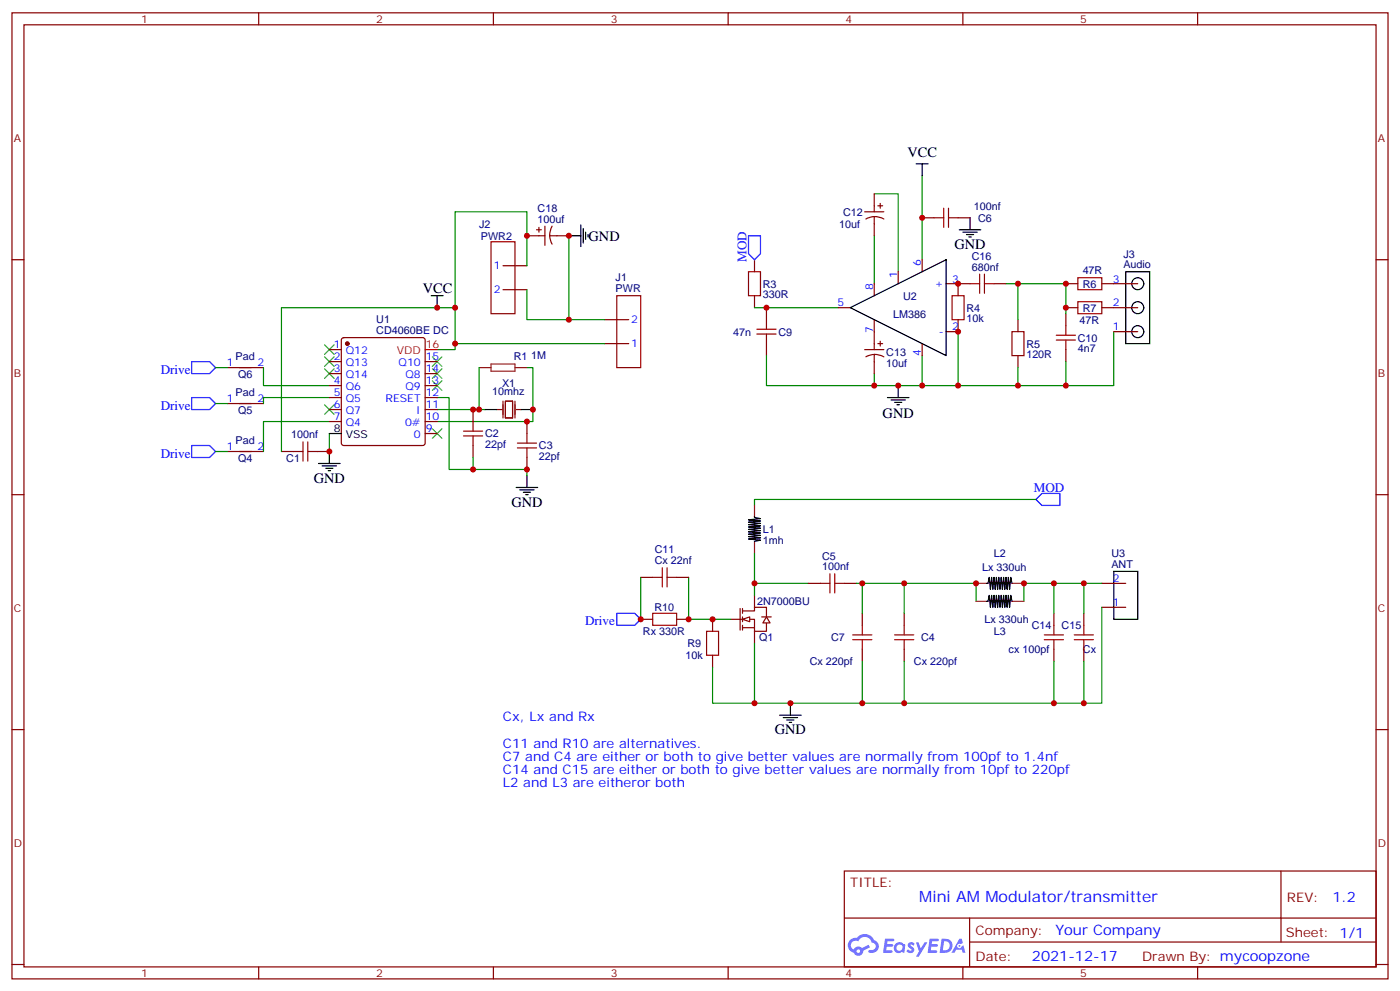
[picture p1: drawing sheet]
<svg xmlns="http://www.w3.org/2000/svg" width="412mm" height="292mm" viewBox="0 0 412 292" stroke-linecap="round" stroke-linejoin="round" font-family="sans-serif">
<g fill="none" stroke="#870000" stroke-width=".35">
<path d="M3.5 3.8h405.4v284.3h-405.4zM7.1 7.3h398.2v277.3h-398.2zM76.2 3.8v3.5M145.3 3.8v3.5M214.5 3.8v3.5M283.6 3.8v3.5M352.8 3.8v3.5M3.5 76.4h3.6M405.3 76.4h3.6M3.5 145.6h3.6M405.3 145.6h3.6M3.5 214.7h3.6"/>
<path d="M405.3 214.7h3.6M248.7 256.4h156.6v28.2h-156.6zM377.3 256.4v20.9M248.7 270.2h156.5M285.6 277.3h119.6M285.6 270.2v14.1M3.5 283.9h3.6M76.2 284.6v3.5M145.3 284.6v3.5M214.5 284.6v3.5M283.6 284.6v3.5M352.8 284.6v3.5"/>
<path d="M405.3 283.9h3.6"/>
</g>
<g fill="#5487ff">
<path d="M267.7 277.5a1.22 1.22 0 0 1 1.7 .3l-.4 .6a.47 .47 0 0 0-.3-.4 .47 .47 0 0 0-.5 .2l.1 .2a1.14 1.14 0 0 1 .8 1.7 1.14 1.14 0 0 1-1.9 0l-.2-.2 .5-.5 .7 .4a.29 .29 0 0 0 .3-.2 .29 .29 0 0 0-.2-.4 1.04 1.04 0 0 1-.6-1.7z"/>
<path d="M260.7 276.3h2.4l.3 .2-.2 .5h-1.8l-.1 .9h1.5l.3 .4-.3 .3h-1.6l-.2 1.1 1.7 .1 .2 .3-.2 .3h-2.6z"/>
<path d="M273.8 276.3h2.4l.3 .2-.1 .5h-1.8l-.2 .9h1.6l.3 .4-.4 .3h-1.6l-.1 1.1 1.7 .1 .2 .3-.2 .3h-2.6z"/>
<path d="M282.6 276.3h.7l.3 1.2-.6 .4a.69 .69 0 0 0-1 .2 .69 .69 0 0 0 .4 1 .69 .69 0 0 0 .9-.6l.5-.3 .6 2.2h-.8l-.2-.8h-1.8l-.5 .8h-.8z"/>
<path d="M269.8 277.4h.8l.6 1.8 1.1-1.8h.9l-2.6 4.2h-.8l.9-1.6z"/>
<path d="M277.4 276.3l-.6 4.1h1.3a2.11 2.11 0 0 0 2.5-2.1 2.11 2.11 0 0 0-2.5-2zM278.1 277a1.39 1.39 0 0 1 1.7 1.4 1.39 1.39 0 0 1-1.8 1.3h-.3z"/>
<path d="M263.7 277.9a1.54 1.54 0 0 0-.1 2.2 1.54 1.54 0 0 0 2.2 .1l.6 .2 .3-2.3-.2-.2h-.4a1.49 1.49 0 0 0-2.4 0zM264 278.9a.94 .94 0 0 1 1.8 0 .94 .94 0 0 1-1.8 0z"/>
<path d="M250.4 276.7a2.18 2.18 0 0 0 1.1 3.7 1.44 1.44 0 0 0 1.6 .9 1.44 1.44 0 0 0 1.2-1.5l2-1-.5-.7-1.9 .9a1.47 1.47 0 0 0-2.4 .5 1.39 1.39 0 0 1-.7-2 1.39 1.39 0 0 1 2-.4 2.12 2.12 0 0 1 2.2-1.3 2.12 2.12 0 0 1 1.9 1.7 1.14 1.14 0 0 1 1.1 1.4 1.14 1.14 0 0 1-1.7 .7 .43 .43 0 0 0-.5 .4 .43 .43 0 0 0 .4 .5 1.98 1.98 0 0 0 2.5-1.3 1.98 1.98 0 0 0-1.2-2.5 3.1 3.1 0 0 0-5.3-.7l-.9 .1zM252.3 280a.55 .55 0 0 1 1.1 0 .55 .55 0 0 1-1.1 0z"/>
<circle cx="282.6" cy="278.4" r=".26"/>
</g>
<path d="M86.4 132.9h2.9M89.3 130.1v5.6M90.7 132.9h2.8M90.7 130.1v5.6M136.5 128.3h5.7M136.5 126.9h5.7M139.3 124.1v2.8M139.3 128.3v2.8M152.4 131.8h5.6M152.4 130.4h5.6M155.2 127.6v2.8M155.2 131.8v2.9" fill="none" stroke="#a10000" stroke-width=".35"/>
<g fill="none" stroke="#870000" stroke-width=".35">
<path d="M82.9 132.9h3.5M93.5 132.9h3.5M139.3 120.5v3.6M139.3 131.1v3.6M155.2 124.1v3.5M155.2 134.7v3.5M218 179.1v6.4M218.7 179.8h3.5v-1h3.6v2.8M218.7 179.1v1.4M222.2 175.2v3.6M215.2 182.3h7v3.5h3.6v-2.5M218.7 181.6v1.4"/>
<path d="M218.7 184v1.5M218.7 184.7h3.5M222.2 185.8v3.5M224.4 181.6h2.8"/>
</g>
<path d="M93.8 136.4h6.4M94.9 137.1h4.2M96 137.8h2.1M96.7 138.5h.7M97 132.9v3.5M142.9 120.5h3.5M153.5 120.5h3.5M155.2 139.9v3.6M152 143.5h6.4M153.1 144.2h4.2M154.2 144.9h2.1M154.9 145.6h.7" fill="none" stroke="#000" stroke-width=".35"/>
<path d="M128.8 102.9h5.3v-12.3h-51.2v42.3M141.1 108.2v12.3M155.2 108.2h1.8v15.9h-28.2M128.8 120.5h14.1M139.3 134.7v3.5h15.9v1.7" fill="none" stroke="#008700" stroke-width=".35"/>
<path d="M148.2 118.1v4.9M148.9 118.1h2.1v4.9h-2.1zM151.7 118.1v4.9M146.4 120.5h1.4M152 120.5h1.5" fill="none" stroke="#870012" stroke-width=".35"/>
<path d="M141.1 108.2h3.5M144.6 107.1h7.1v2.2h-7.1zM151.7 108.2h3.5" fill="none" stroke="#8c2424" stroke-width=".35"/>
<g fill="#fff" stroke="#870000" stroke-width=".35">
<path d="M225.8 181.6l1 1.7h-2.1z"/>
<path d="M218.7 182.3l2.1-.7v1.4z"/>
</g>
<g fill="none" stroke="#000" stroke-width=".35">
<path d="M269.9 48.2h3.5M271.6 48.2v3.6M167.6 69.4h3.5M171.1 66.2v6.4M171.8 67.3v4.2M172.5 68.3v2.1M173.2 69v.7M282.6 67.6h6.3M283.6 68.3h4.3M284.7 69h2.1M285.4 69.7h.7M285.8 64.1v3.5"/>
<path d="M331.6 80h7.1v21.1h-7.1zM127 87h3.5M128.8 87v3.6M250.5 90.6l28.2-14.2v28.3zM261.4 117h6.4M262.5 117.7h4.2M263.5 118.4h2.1M264.2 119.1h.7M264.6 113.5v3.5M97 127.6h3.5M222.2 151.9v.4l1.8 .3-3.5 .4 3.5 .4-3.5 .3 3.5 .4-3.5 .3 3.5 .4-3.5 .3 3.5 .4-3.5 .3 3.5 .4-3.5 .3 3.5 .4-3.5 .3 3.5 .4-3.5 .3 3.5 .4-3.5 .3 3.5 .4-1.8 .3M290.7 171.7h.3l.4-1.8 .3 3.6 .4-3.6 .4 3.6 .3-3.6 .4 3.6 .3-3.6 .4 3.6 .3-3.6 .4 3.6 .3-3.6 .4 3.6 .3-3.6 .4 3.6 .3-3.6 .4 3.6 .3-3.6 .4 3.6 .3-3.6 .4 1.8"/>
<path d="M290.7 177h.3l.4-1.8 .3 3.6 .4-3.6 .4 3.6 .3-3.6 .4 3.6 .3-3.6 .4 3.6 .3-3.6 .4 3.6 .3-3.6 .4 3.6 .3-3.6 .4 3.6 .3-3.6 .4 3.6 .3-3.6 .4 3.6 .3-3.6 .4 1.8M328.1 168.2h7v14.1h-7zM229.7 210.5h6.3M230.7 211.2h4.2M231.8 211.9h2.1M232.5 212.6h.7M232.8 207v3.5"/>
<circle cx="335.1" cy="97.6" r="1.76"/>
<circle cx="335.1" cy="90.6" r="1.76"/>
<circle cx="335.1" cy="83.5" r="1.76"/>
</g>
<path d="M220.5 69.4h3.5v5.3l-1.8 1.7-1.7-1.7zM56.4 106.4h5.3l1.8 1.8-1.8 1.8h-5.3zM56.4 117h5.3l1.8 1.8-1.8 1.7h-5.3zM56.4 131.1h5.3l1.8 1.8-1.8 1.8h-5.3zM306.9 145.2h5.3v3.6h-5.3l-1.7-1.8zM181.7 180.5h5.3l1.7 1.8-1.7 1.7h-5.3z" fill="none" stroke="#00f" stroke-width=".35"/>
<g fill="none" stroke="#008700" stroke-width=".35">
<path d="M257.5 57h7.1v23M271.6 51.8v24.6M155.2 78.2v-15.9h-21.1v28.3M167.6 69.4v24.7M257.5 69.4v14.1M155.2 85.3v8.8h23M222.2 90.6h24.7M282.2 97.6v15.9h-10.6v-8.8M296.3 83.5h3.6v10.6M299.9 83.5h14.1v8.8M328.1 97.6v15.9h-14.1M63.5 108.2h3.5"/>
<path d="M63.5 118.8h3.5M77.6 108.2v5.3h19.4M97 117h-19.4v1.8M128.8 117h3.5v21.2h7M134.1 101.1h44.1M225.8 104.7v8.8h31.7M257.5 110v3.5h14.1M299.9 108.2v5.3h-17.7M314 106.4v7.1h-14.1M63.5 132.9h3.5M97 124.1h-19.4v8.8M97 127.6v5.3"/>
<path d="M305.2 147h-83v1.8M188.7 169.9v12.4M202.8 169.9v12.4h12.4M222.2 162.9v12.3M222.2 171.7h15.9M252.2 171.7h35.3v5.3M254 171.7v8.8M266.3 171.7v8.8M310.4 171.7v8.8M319.3 171.7v8.8M324.6 178.8v28.2h-114.7v-10.6M324.6 171.7h-23v5.3"/>
<path d="M222.2 189.3v17.7M254 194.6v12.4M266.3 194.6v12.4M310.4 194.6v12.4M319.3 194.6v12.4"/>
</g>
<g fill="none" stroke="#3c3" stroke-width=".35">
<path d="M95.6 101.5l2.8 2.8M95.6 105l2.8 2.8M95.6 108.5l2.8 2.9M95.6 119.1l2.8 2.9M98.4 101.5l-2.8 2.8M98.4 105l-2.8 2.8M98.4 108.5l-2.8 2.9M98.4 119.1l-2.8 2.9M127.4 112.1l2.8 2.8M127.4 108.5l2.8 2.9M127.4 105l2.8 2.8M130.2 112.1l-2.8 2.8"/>
<path d="M130.2 108.5l-2.8 2.9M130.2 105l-2.8 2.8M127.4 126.2l2.8 2.8M130.2 126.2l-2.8 2.8"/>
</g>
<g fill="none" stroke="#a10000" stroke-width=".35">
<path d="M220.5 80h3.5v7h-3.5zM275.2 64.1h2.8M278 61.3v5.6M279.4 64.1h2.8M279.4 61.3v5.6M223 96.9h5.6M223 98.3h5.6M225.8 94.1v2.8M225.8 98.3v2.8M280.5 87h3.5v7.1h-3.5zM285.8 83.5h2.8M288.6 80.7v5.6"/>
<path d="M290 80.7v5.6M290 83.5h2.8M298.1 97.6h3.5v7.1h-3.5zM311.1 98.7h5.7M314 95.8v2.9M317.5 88.8h7.1v3.5h-7.1zM317.5 81.7h7.1v3.6h-7.1zM311.1 100.1h5.7M314 100.1v2.8M192.3 169.9h2.8M195.1 167.1v5.7M196.5 169.9h2.8"/>
<path d="M196.5 167.1v5.7M241.7 171.7h2.8M244.5 168.9v5.6M245.9 168.9v5.6M245.9 171.7h2.8M192.3 180.5h7v3.5h-7zM208.1 185.8h3.6v7.1h-3.6zM251.2 186.9h5.6M251.2 188.3h5.6M254 184v2.9M254 188.3v2.8M263.5 186.9h5.7"/>
<path d="M263.5 188.3h5.7M266.3 184v2.9M266.3 188.3v2.8M307.6 186.9h5.7M307.6 188.3h5.7M310.4 184v2.9M310.4 188.3v2.8M316.4 186.9h5.7M316.4 188.3h5.7M319.3 184v2.9M319.3 188.3v2.8"/>
</g>
<g fill="none" stroke="#870000" stroke-width=".35">
<path d="M257.5 57v5.3M259.3 59.9v1.4M148.2 78.2h7M155.2 69.4h5.3M158 67.6h1.5M158.7 66.9v1.4M160.5 66.6v5.6M161.9 69.4l.7 2.5M161.9 69.4h5.7M162.6 66.6l-.5 1.3-.2 1.5M222.2 76.4v3.6M254.7 62.3h5.6"/>
<path d="M257.5 63.7l1.5 .2 1.3 .6M257.5 63.7l-2.4 .8M257.5 63.7v5.7M258.6 60.6h1.4M264.6 80v3.5M271.6 64.1h3.6M271.6 76.4v3.6M282.2 64.1h3.6M100.8 99.6l.4-.2h23.3l.5 .2 .2 .5v30.3l-.2 .5-.5 .2h-23.3l-.5-.2-.2-.5v-30.3zM148.2 85.3h7M178.2 94.1h7M222.2 87v3.6"/>
<path d="M225.8 90.6v3.5M246.9 90.6h3.6M257.5 83.5v3.5M257.5 94.1v8.8M278.7 83.5h7.1M282.2 94.1v3.5h-3.5M282.2 83.5v3.5M292.8 83.5h3.5M299.9 94.1v3.5M314 90.6h3.5M314 83.5h3.5M314 92.3v3.5"/>
<path d="M324.6 90.6h10.5M324.6 83.5h10.5M328.1 97.6h7M67 118.8h10.6M67 108.2h10.6M97 102.9h3.5M97 106.4h3.5M97 110h3.5M97 113.5h3.5M97 117h3.5M125.2 106.4h3.6M125.2 110h3.6"/>
<path d="M125.2 113.5h3.6M125.2 117h3.6M178.2 101.1h7M225.8 101.1v3.6M254.7 102.9h5.6M257.5 104.3l1.5 .2 1.3 .5M257.5 104.3l-2.4 .7M257.5 104.3v5.7M258.6 101.1h1.4M259.3 100.4v1.4M271.6 101.1v3.6M299.9 104.7v3.5"/>
<path d="M314 102.9v3.5M67 132.9h10.6M97 120.5h3.5M97 124.1h3.5M125.2 120.5h3.6M125.2 124.1h3.6M125.2 127.6h3.6M188.7 169.9h3.6M199.3 169.9h3.5M238.1 171.7h3.6M248.7 171.7h3.5M324.6 178.8h7"/>
<path d="M324.6 171.7h7M188.7 182.3h3.6M199.3 182.3h3.5M209.9 182.3v3.5M209.9 192.9v3.5M254 180.5v3.5M254 191.1v3.5M266.3 180.5v3.5M266.3 191.1v3.5M310.4 180.5v3.5M310.4 191.1v3.5M319.3 180.5v3.5"/>
<path d="M319.3 191.1v3.5"/>
</g>
<path d="M222.2 148.8v3.5M222.2 159.3v3.6M287.5 171.7h3.5M287.5 177h3.5M298.1 171.7h3.5M298.1 177h3.5" fill="none" stroke="#8c2424" stroke-width=".35"/>
<path d="M144.6 71.2h7.1v21.1h-7.1zM181.7 87h7v21.2h-7z" fill="none" stroke="#900" stroke-width=".35"/>
<circle cx="102.3" cy="101.1" r=".53" fill="#870000" stroke="#870000" stroke-width=".35"/>
<path d="M125.2 102.9h3.6" fill="none" stroke="#f00" stroke-width=".35"/>
<g fill="#c00">
<circle cx="139.3" cy="120.5" r=".88"/>
<circle cx="155.2" cy="124.1" r=".88"/>
<circle cx="141.1" cy="120.5" r=".88"/>
<circle cx="157" cy="120.5" r=".88"/>
<circle cx="97" cy="132.9" r=".88"/>
<circle cx="128.8" cy="90.6" r=".88"/>
<circle cx="155.2" cy="138.2" r=".88"/>
<circle cx="139.3" cy="138.2" r=".88"/>
<circle cx="222.3" cy="171.7" r=".88"/>
<circle cx="134.1" cy="101.1" r=".88"/>
<circle cx="134.1" cy="90.6" r=".88"/>
<circle cx="232.8" cy="207" r=".88"/>
<circle cx="287.5" cy="171.7" r=".88"/>
<circle cx="254" cy="171.7" r=".88"/>
<circle cx="254" cy="207" r=".88"/>
<circle cx="301.6" cy="171.7" r=".88"/>
<circle cx="266.3" cy="171.7" r=".88"/>
<circle cx="266.3" cy="207" r=".88"/>
<circle cx="310.4" cy="171.7" r=".88"/>
<circle cx="319.3" cy="171.7" r=".88"/>
<circle cx="310.4" cy="207" r=".88"/>
<circle cx="319.3" cy="207" r=".88"/>
<circle cx="222.3" cy="207" r=".88"/>
<circle cx="209.9" cy="182.3" r=".88"/>
<circle cx="155.2" cy="69.4" r=".88"/>
<circle cx="167.6" cy="94.1" r=".88"/>
<circle cx="167.6" cy="69.4" r=".88"/>
<circle cx="314" cy="113.5" r=".88"/>
<circle cx="271.6" cy="64.1" r=".88"/>
<circle cx="264.6" cy="113.5" r=".88"/>
<circle cx="282.2" cy="97.6" r=".88"/>
<circle cx="282.2" cy="83.5" r=".88"/>
<circle cx="271.6" cy="113.5" r=".88"/>
<circle cx="282.2" cy="113.5" r=".88"/>
<circle cx="299.9" cy="83.5" r=".88"/>
<circle cx="299.9" cy="113.5" r=".88"/>
<circle cx="314" cy="90.6" r=".88"/>
<circle cx="314" cy="83.5" r=".88"/>
<circle cx="225.8" cy="90.6" r=".88"/>
<circle cx="257.5" cy="113.5" r=".88"/>
<circle cx="202.8" cy="182.3" r=".88"/>
<circle cx="188.7" cy="182.3" r=".88"/>
</g>
<text font-size="4.6" fill="#00f" x="270.8" y="265.4">Mini AM Modulator/transmitter</text>
<g font-size="4.2">
<text x="267.3" y="46.1">VCC</text>
<text x="173.4" y="70.8">GND</text>
<text x="281.2" y="73.3">GND</text>
<text x="124.5" y="86.3">VCC</text>
<text x="260" y="123.1">GND</text>
<text x="92.4" y="142.1">GND</text>
<text x="150.6" y="149.1">GND</text>
<text x="228.2" y="216.1">GND</text>
</g>
<g font-size="4.2" fill="#00f">
<text x="392.5" y="265.6">1.2</text>
<text x="310.9" y="275.2">Your Company</text>
<text x="304" y="283">2021-12-17</text>
</g>
<g font-size="3.9" fill="#00f">
<text x="219.9" y="77.1" transform="rotate(-90 219.9 77.1)">MOD</text>
<text x="47.4" y="110">Drive</text>
<text x="47.4" y="120.5">Drive</text>
<text x="47.4" y="134.7">Drive</text>
<text x="304.5" y="144.7">MOD</text>
<text x="172.3" y="184">Drive</text>
<text x="148.2" y="212.3">Cx, Lx and Rx</text>
<text x="148.2" y="220">C11 and R10 are alternatives.</text>
<text x="148.2" y="223.9">C7 and C4 are either or both to give better values are normally from 100pf to 1.4nf</text>
<text x="148.2" y="227.8">C14 and C15 are either or both to give better values are normally from 10pf to 220pf</text>
<text x="148.2" y="231.7">L2 and L3 are eitheror both</text>
</g>
<g font-size="3.9" fill="#800">
<text x="250.5" y="260.9">TITLE:</text>
<text x="379.1" y="265.6">REV:</text>
<text x="287.4" y="275.1">Company:</text>
<text x="378.7" y="275.8">Sheet: 1/1</text>
<text x="287.4" y="282.8">Date:</text>
<text x="336.4" y="282.9">Drawn By: mycoopzone</text>
</g>
<g font-size="3.2" fill="#800">
<text x="41.6" y="6.8">1</text>
<text x="110.8" y="6.8">2</text>
<text x="179.9" y="6.8">3</text>
<text x="249.1" y="6.8">4</text>
<text x="318.2" y="6.8">5</text>
<text x="4.1" y="41.9">A</text>
<text x="405.9" y="41.9">A</text>
<text x="4.1" y="111">B</text>
<text x="405.9" y="111">B</text>
<text x="4.1" y="180.2">C</text>
<text x="405.9" y="180.2">C</text>
<text x="4.1" y="249.3">D</text>
<text x="405.9" y="249.3">D</text>
<text x="41.6" y="287.6">1</text>
<text x="110.8" y="287.6">2</text>
<text x="179.9" y="287.6">3</text>
<text x="249.1" y="287.6">4</text>
<text x="318.2" y="287.6">5</text>
</g>
<g font-size="3.2" fill="#000080">
<text x="158.4" y="65.5">100uf</text>
<text x="158.4" y="62.3">C18</text>
<text x="248.4" y="63.5">C12</text>
<text x="286.9" y="61.8">100nf</text>
<text x="288.1" y="65.3">C6</text>
<text x="141.1" y="67">J2</text>
<text x="141.6" y="70.5">PWR2</text>
<text x="247.2" y="67">10uf</text>
<text x="286.3" y="76.5">C16</text>
<text x="330.9" y="75.9">J3</text>
<text x="181.4" y="82.8">J1</text>
<text x="286.3" y="79.6">680nf</text>
<text x="318.9" y="80.7">47R</text>
<text x="330.9" y="78.9">Audio</text>
<text x="181.3" y="86">PWR</text>
<text x="224.7" y="87.7">330R</text>
<text x="224.7" y="84.6">R3</text>
<text x="266" y="88.2">U2</text>
<text x="318.9" y="84.7">R6</text>
<text x="110.8" y="95">U1</text>
<text x="263.1" y="93.5">LM386</text>
<text x="284.7" y="94.8">10k</text>
<text x="284.7" y="91.7">R4</text>
<text x="318" y="95.3">47R</text>
<text x="318.9" y="91.7">R7</text>
<text x="110.8" y="98.2">CD4060BE DC</text>
<text x="216" y="98.8">47n</text>
<text x="229.3" y="98.8">C9</text>
<text x="317.5" y="100.5">C10</text>
<text x="69.4" y="105.8">Pad</text>
<text x="151.4" y="105.8">R1</text>
<text x="156.5" y="105.8">1M</text>
<text x="261.1" y="104.9">C13</text>
<text x="302.3" y="105.4">120R</text>
<text x="302.3" y="102.3">R5</text>
<text x="317.5" y="103.6">4n7</text>
<text x="70.1" y="111.1">Q6</text>
<text x="147.9" y="113.9">X1</text>
<text x="261.1" y="108.1">10uf</text>
<text x="69.4" y="116.4">Pad</text>
<text x="145" y="116.4">10mhz</text>
<text x="70.1" y="121.7">Q5</text>
<text x="69.4" y="130.5">Pad</text>
<text x="85.8" y="128.8">100nf</text>
<text x="142.9" y="131.8">22pf</text>
<text x="142.9" y="128.7">C2</text>
<text x="70.1" y="135.8">Q4</text>
<text x="84.3" y="135.8">C1</text>
<text x="158.7" y="135.4">22pf</text>
<text x="158.7" y="132.3">C3</text>
<text x="224.7" y="160.1">1mh</text>
<text x="224.7" y="157">L1</text>
<text x="192.9" y="166.1">Cx 22nf</text>
<text x="192.9" y="162.9">C11</text>
<text x="242.2" y="167.8">100nf</text>
<text x="242.2" y="164.7">C5</text>
<text x="292.7" y="164.1">L2</text>
<text x="327.4" y="167.1">ANT</text>
<text x="327.4" y="163.9">U3</text>
<text x="289.3" y="168.2">Lx 330uh</text>
<text x="192.8" y="179.9">R10</text>
<text x="223" y="178.2">2N7000BU</text>
<text x="290" y="183.3">Lx 330uh</text>
<text x="303.9" y="185.2">C14</text>
<text x="312.7" y="185.2">C15</text>
<text x="189.4" y="187">Rx 330R</text>
<text x="202.5" y="190.5">R9</text>
<text x="223.6" y="188.8">Q1</text>
<text x="244.8" y="188.8">C7</text>
<text x="271.3" y="188.8">C4</text>
<text x="292.7" y="186.9">L3</text>
<text x="202" y="194">10k</text>
<text x="238.5" y="195.8">Cx 220pf</text>
<text x="269.2" y="195.8">Cx 220pf</text>
<text x="297.1" y="192.2">cx 100pf</text>
<text x="319" y="192.3">Cx</text>
</g>
<g font-size="3.2" fill="#00f">
<text x="145.4" y="79.3">1</text>
<text x="264.2" y="81.7" transform="rotate(-90 264.2 81.7)">1</text>
<text x="271.3" y="78.2" transform="rotate(-90 271.3 78.2)">6</text>
<text x="280.5" y="83.1">3</text>
<text x="327.8" y="83.1">3</text>
<text x="145.4" y="86.3">2</text>
<text x="257.2" y="85.3" transform="rotate(-90 257.2 85.3)">8</text>
<text x="275.4" y="84.6">+</text>
<text x="185.9" y="95.1">2</text>
<text x="246.7" y="90.2">5</text>
<text x="327.8" y="90.2">2</text>
<text x="257.2" y="97.9" transform="rotate(-90 257.2 97.9)">7</text>
<text x="276.5" y="98.7">-</text>
<text x="280.5" y="97.3">2</text>
<text x="327.8" y="97.3">1</text>
<text x="66.8" y="107.8">1</text>
<text x="75.8" y="107.8">2</text>
<text x="98.4" y="102.6">1</text>
<text x="98.4" y="106.1">2</text>
<text x="101.8" y="104.3">Q12</text>
<text x="101.8" y="107.8">Q13</text>
<text x="117.4" y="107.8">Q10</text>
<text x="125.4" y="106.1">15</text>
<text x="185.9" y="102.2">1</text>
<text x="271.3" y="104.9" transform="rotate(-90 271.3 104.9)">4</text>
<text x="98.4" y="109.6">3</text>
<text x="98.4" y="113.1">4</text>
<text x="101.8" y="111.4">Q14</text>
<text x="119.4" y="111.4">Q8</text>
<text x="125.4" y="113.1">13</text>
<text x="125.4" y="109.6">14</text>
<text x="66.8" y="118.4">1</text>
<text x="75.8" y="118.4">2</text>
<text x="98.4" y="116.7">5</text>
<text x="101.8" y="114.9">Q6</text>
<text x="101.8" y="118.4">Q5</text>
<text x="113.6" y="118.4">RESET</text>
<text x="119.4" y="114.9">Q9</text>
<text x="125.4" y="116.7">12</text>
<text x="98.4" y="120.2">6</text>
<text x="98.4" y="123.7">7</text>
<text x="101.8" y="122">Q7</text>
<text x="101.8" y="125.5">Q4</text>
<text x="119.3" y="125.5">0#</text>
<text x="122.6" y="122">I</text>
<text x="125.4" y="123.7">10</text>
<text x="125.4" y="120.2">11</text>
<text x="121.9" y="129">0</text>
<text x="125.4" y="127.2">9</text>
<text x="66.8" y="132.5">1</text>
<text x="75.8" y="132.5">2</text>
<text x="327.8" y="171.3">2</text>
<text x="327.8" y="178.4">1</text>
</g>
<g font-size="3.2" fill="#f00">
<text x="116.9" y="104.3">VDD</text>
<text x="125.4" y="102.6">16</text>
</g>
<g font-size="3.2">
<text x="98.4" y="127.2">8</text>
<text x="101.8" y="129">VSS</text>
</g>
</svg>
